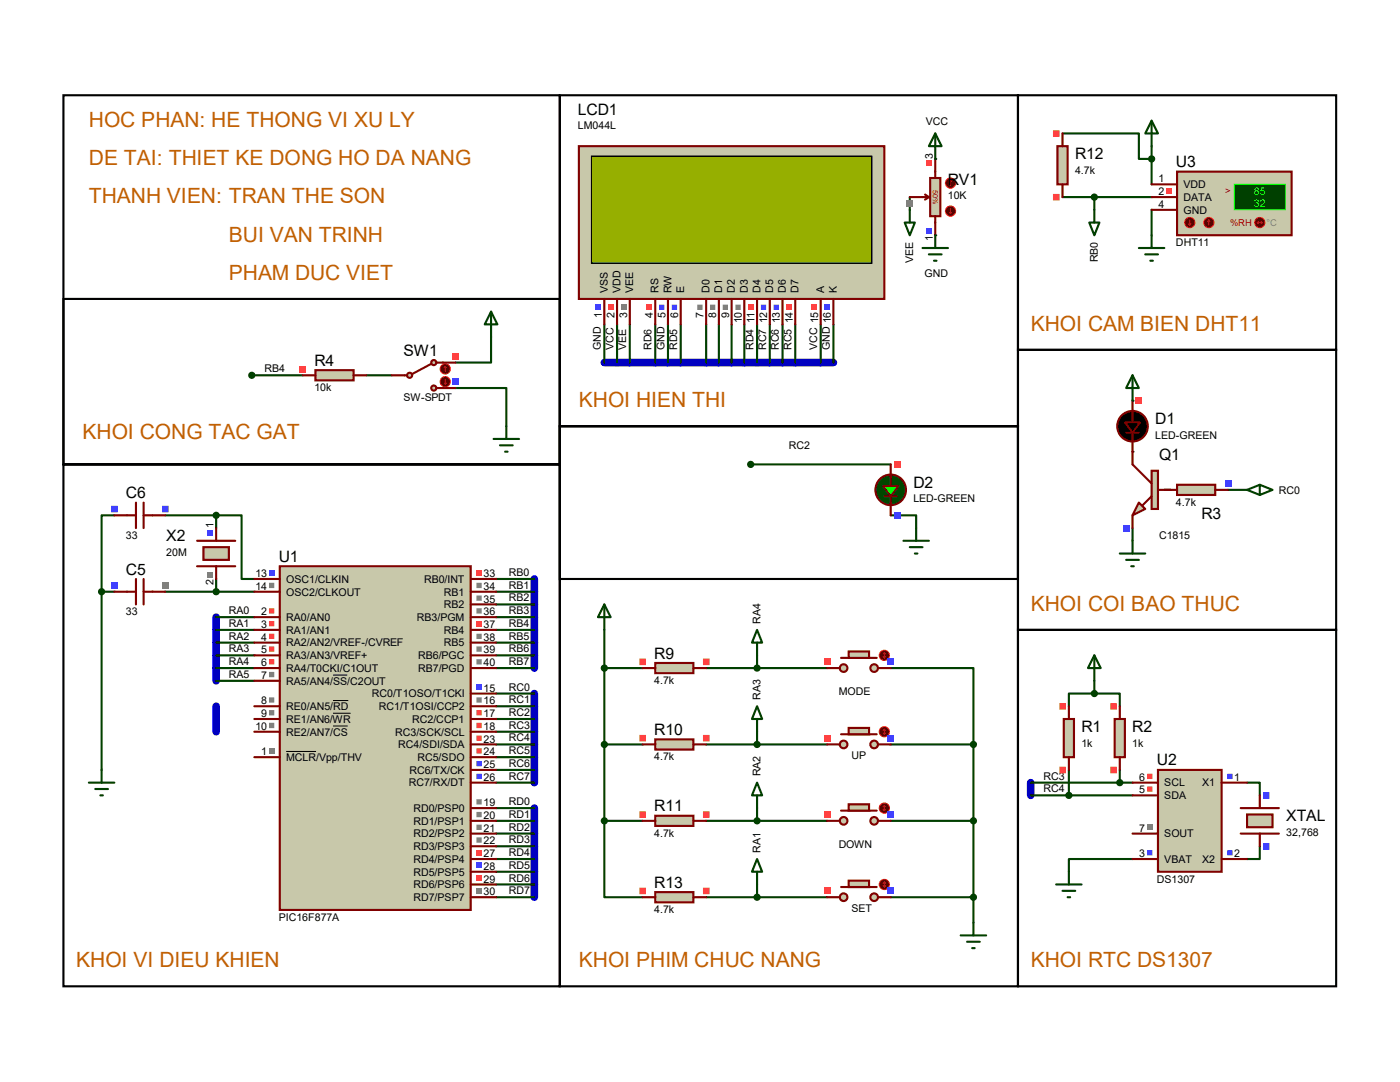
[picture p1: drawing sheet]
<svg xmlns="http://www.w3.org/2000/svg" width="279mm" height="216mm" viewBox="0 0 279 216" stroke-linecap="round" stroke-linejoin="round" font-family="sans-serif">
<path d="M120.6 72.3h45.7M106.6 115.5v17.8M43.1 123.1v12.7M106.6 138.4v17.8M43.1 140.9v5.1M205.7 156.2v2.5M106.6 161.2v17.8" fill="none" stroke="#0000c0" stroke-width="1.5"/>
<g fill="#004000">
<circle cx="186.6" cy="46.9" r=".21"/>
<circle cx="186.6" cy="31.7" r=".21"/>
</g>
<g fill="none" stroke="#004000" stroke-width=".42">
<path d="M181.6 39.3v2.6M212 26.6h15.3v5.1h2.5M212 39.3h17.8M218.4 39.3v2.6M229.8 29.2v7.6M229.8 41.9v5M120.6 64.7v7.6M123.1 64.7v7.6M125.7 64.7v7.6M130.8 64.7v7.6M133.3 64.7v7.6M135.8 64.7v7.6"/>
<path d="M140.9 64.7v7.6M143.5 64.7v7.6M146 64.7v7.6M148.5 64.7v7.6M151.1 64.7v7.6M153.6 64.7v7.6M156.2 64.7v7.6M158.7 64.7v7.6M163.8 64.7v7.6M166.3 64.7v7.6M245.1 97.7h3.8M120.6 125.7v38.1"/>
<path d="M120.6 133.3h7.6M140.9 133.3h24.2M151.1 130.8v2.5M177.8 133.3h16.5v15.2M120.6 148.5h7.6M140.9 148.5h24.2M151.1 146v2.5M177.8 148.5h16.5M194.3 148.5v35.6M120.6 163.8v15.2h7.6M120.6 163.8h7.6M140.9 163.8h24.2"/>
<path d="M140.9 179h24.2M151.1 161.2v2.6M151.1 176.5v2.5M177.8 163.8h16.5M177.8 179h16.5"/>
</g>
<circle cx="226" cy="80" r=".21" fill="#004000"/>
<path d="M232.4 97.7h1.2" fill="none" stroke="#004000" stroke-width=".42"/>
<circle cx="226" cy="90.1" r=".21" fill="#004000"/>
<g fill="none" stroke="#004000" stroke-width=".42">
<path d="M50.2 74.9h10.2M73.1 74.9h5.1M90.9 77.4h10.1v7.6M98 67.3v5h-7.1M149.8 92.7h28M20.3 118.1h2.5M20.3 118.1v35.5M22.8 102.8h-2.5v15.3M33 102.8h10.1M33 118.1h17.8M43.1 102.8h5.1v12.7h2.6M43.1 102.8v2.6"/>
<path d="M43.1 115.5v2.6M99 118.1h7.6M99 115.5h7.6M177.8 102.8h5v2.6M226 105.4v2.5M43.1 123.1h7.7M43.1 135.8h7.7M43.1 125.7h7.7M43.1 128.2h7.7M43.1 130.8h7.7M43.1 133.3h7.7M99 138.4h7.6"/>
<path d="M99 123.1h7.6M99 125.7h7.6M99 128.2h7.6M99 130.8h7.6M99 133.3h7.6M99 120.6h7.6M218.4 138.4h5.1v2.5M218.4 138.4h-5.1v2.5M218.4 135.8v2.6M99 156.2h7.6M99 140.9h7.6M99 143.5h7.6"/>
<path d="M99 146h7.6M99 148.5h7.6M99 151.1h7.6M99 153.6h7.6M205.7 156.2h20.3M205.7 158.7h20.3M213.3 153.6v5.1M223.5 153.6v2.6M248.9 156.2h2.5v2.5M99 161.2h7.6M99 179h7.6M99 163.8h7.6"/>
<path d="M99 166.3h7.6M99 168.9h7.6M99 171.4h7.6M99 173.9h7.6M99 176.5h7.6M226 171.4h-12.7v2.5M251.4 168.9v2.5h-2.5"/>
</g>
<path d="M185.6 35.5h2.1v7.6h-2.1z" fill="#c8c8aa" stroke="#800000" stroke-width=".42"/>
<path d="M181.6 39.3h3.8M184.6 38.8l.8 .5M185.4 39.3l-.8 .5M186.6 31.7v3.8M186.6 43.1v3.8" fill="none" stroke="#800000" stroke-width=".42"/>
<circle cx="189.7" cy="36.5" r="1.02" fill="#400000" stroke="#f00" stroke-width=".21"/>
<path d="M189.7 36l.2 .3M189.7 36l-.3 .3M189.7 36v1" fill="none" stroke="#f00" stroke-width=".21"/>
<circle cx="189.7" cy="42.1" r="1.02" fill="#400000" stroke="#f00" stroke-width=".21"/>
<path d="M189.4 42.4l.3 .2M189.7 41.6v1M189.9 42.4l-.2 .2" fill="none" stroke="#f00" stroke-width=".21"/>
<path d="M184.9 45.6h1v1h-1z" fill="#4040ff"/>
<path d="M184.9 32.1h1v1h-1z" fill="#ff4040"/>
<path d="M180.9 40h1.3v1.3h-1.3z" fill="#808080"/>
<path d="M186.6 26.6l1.3 2.6h-2.5zM186.6 26.6v5.1M184.1 49.5h5.1M185.4 50.8h2.5M186.4 52h.5M186.6 46.9v2.6M223.5 110.4h5.1M224.7 111.7h2.6M225.8 113h.5M226 107.9v2.5" fill="none" stroke="#004000" stroke-width=".42"/>
<path d="M234.9 96.7h7.6v2.1h-7.6z" fill="#c8c8aa" stroke="#800000" stroke-width=".42"/>
<path d="M232.4 97.7h2.5M242.5 97.7h2.6" fill="none" stroke="#800000" stroke-width=".42"/>
<path d="M244.4 95.8h1.3v1.4h-1.3z" fill="#4040ff"/>
<path d="M227.3 49.5h5.1M228.6 50.8h2.5M229.6 52h.5M229.8 46.9v2.6M251.4 96.7l2.6 1-2.6 1.1zM251.4 96.7l-2.5 1 2.5 1.1" fill="none" stroke="#004000" stroke-width=".42"/>
<path d="M115.5 29.2h61v30.4h-61z" fill="#c8c8aa" stroke="#800000" stroke-width=".42"/>
<path d="M118.1 31.2h55.8v21.3h-55.8z" fill="#324600" stroke="#000" stroke-width=".25"/>
<path d="M118.1 31.2h55.8v21.3h-55.8z" fill="#96af00" stroke="#000" stroke-width=".25"/>
<g fill="none" stroke="#800000" stroke-width=".42">
<path d="M120.6 59.6v5.1M123.1 59.6v5.1M125.7 59.6v5.1M130.8 59.6v5.1M133.3 59.6v5.1M135.8 59.6v5.1M140.9 59.6v5.1M143.5 59.6v5.1M146 59.6v5.1M148.5 59.6v5.1M151.1 59.6v5.1M153.6 59.6v5.1"/>
<path d="M156.2 59.6v5.1M158.7 59.6v5.1M163.8 59.6v5.1M166.3 59.6v5.1"/>
</g>
<path d="M156.9 60.8h1.1v1h-1.1z" fill="#ff4040"/>
<path d="M154.4 60.8h1v1h-1zM151.8 60.8h1.1v1h-1.1z" fill-rule="evenodd" fill="#4040ff"/>
<path d="M149.3 60.8h1.1v1h-1.1z" fill="#ff4040"/>
<path d="M146.8 60.8h1v1h-1zM144.2 60.8h1.1v1h-1.1zM141.7 60.8h1v1h-1zM139.1 60.8h1.1v1h-1.1z" fill-rule="evenodd" fill="#808080"/>
<path d="M134.1 60.8h1v1h-1zM131.5 60.8h1.1v1h-1.1z" fill-rule="evenodd" fill="#4040ff"/>
<path d="M129 60.8h1v1h-1z" fill="#ff4040"/>
<path d="M118.8 60.8h1.1v1h-1.1z" fill="#4040ff"/>
<path d="M121.4 60.8h1v1h-1z" fill="#ff4040"/>
<path d="M123.9 60.8h1.1v1h-1.1z" fill="#808080"/>
<path d="M162 60.8h1.1v1h-1.1z" fill="#ff4040"/>
<path d="M164.5 60.8h1.1v1h-1.1z" fill="#4040ff"/>
<path d="M229.8 24.1l1.3 2.5h-2.5zM229.8 24.1v5.1" fill="none" stroke="#004000" stroke-width=".42"/>
<path d="M234.9 34.2h22.9v12.7h-22.9z" fill="#c8c8aa" stroke="#800000" stroke-width=".42"/>
<path d="M246.3 36.8h10.2v5.1h-10.2z" fill="#004000" stroke="#0f0" stroke-width=".21"/>
<path d="M229.8 39.3h5.1M229.8 36.8h5.1M229.8 41.9h5.1" fill="none" stroke="#800000" stroke-width=".42"/>
<circle cx="241.3" cy="44.4" r="1.02" fill="#400000" stroke="#f00" stroke-width=".21"/>
<path d="M241.3 43.9l-.3 .3M241.3 43.9l.2 .3M241.3 43.9v1" fill="none" stroke="#f00" stroke-width=".21"/>
<circle cx="237.4" cy="44.4" r="1.02" fill="#400000" stroke="#f00" stroke-width=".21"/>
<path d="M237.2 44.7l.2 .2M237.4 43.9v1M237.7 44.7l-.3 .2" fill="none" stroke="#f00" stroke-width=".21"/>
<circle cx="251.4" cy="44.4" r="1.02" fill="#400000" stroke="#f00" stroke-width=".21"/>
<path d="M250.9 44.4h1M250.9 44.4l.3 .3M251.2 44.2l-.3 .2M251.7 44.2l.2 .2M251.9 44.4l-.2 .3" fill="none" stroke="#f00" stroke-width=".21"/>
<path d="M232.7 37.5h1.1v1.1h-1.1z" fill="#ff4040"/>
<path d="M211 29.2h2.1v7.6h-2.1z" fill="#c8c8aa" stroke="#800000" stroke-width=".42"/>
<path d="M212 26.6v2.6M212 36.8v2.5" fill="none" stroke="#800000" stroke-width=".42"/>
<path d="M210.1 38.7h1.4v1.3h-1.4zM210.1 26h1.4v1.3h-1.4z" fill-rule="evenodd" fill="#ff4040"/>
<circle cx="229.8" cy="31.7" r=".51" fill="#004000" stroke="#004000" stroke-width=".42"/>
<path d="M180.6 44.4h2l-1 2.5zM181.6 41.9v2.5" fill="none" stroke="#004000" stroke-width=".42"/>
<g fill="#c8c8aa" stroke="#800000" stroke-width=".42">
<circle cx="174.5" cy="133.3" r=".76"/>
<circle cx="168.4" cy="133.3" r=".76"/>
</g>
<path d="M167.9 131.3h7.1" fill="none" stroke="#800000" stroke-width=".42"/>
<path d="M169.4 130h4v1.3h-4z" fill="#c8c8aa" stroke="#800000" stroke-width=".42"/>
<path d="M165.1 133.3h2.5M175.2 133.3h2.6" fill="none" stroke="#800000" stroke-width=".42"/>
<circle cx="176.5" cy="130.8" r="1.02" fill="#400000" stroke="#f00" stroke-width=".21"/>
<path d="M176.2 131l.3 .3M176.5 130.3v1M176.5 130.3l-.3 .2M176.5 130.3l.2 .2M176.7 131l-.2 .3" fill="none" stroke="#f00" stroke-width=".21"/>
<path d="M164.4 131.4h1.3v1.3h-1.3z" fill="#ff4040"/>
<path d="M177.1 131.4h1.3v1.3h-1.3z" fill="#4040ff"/>
<g fill="#c8c8aa" stroke="#800000" stroke-width=".42">
<circle cx="174.5" cy="148.5" r=".76"/>
<circle cx="168.4" cy="148.5" r=".76"/>
</g>
<path d="M167.9 146.5h7.1" fill="none" stroke="#800000" stroke-width=".42"/>
<path d="M169.4 145.2h4v1.3h-4z" fill="#c8c8aa" stroke="#800000" stroke-width=".42"/>
<path d="M165.1 148.5h2.5M175.2 148.5h2.6" fill="none" stroke="#800000" stroke-width=".42"/>
<circle cx="176.5" cy="146" r="1.02" fill="#400000" stroke="#f00" stroke-width=".21"/>
<path d="M176.2 146.3l.3 .2M176.5 145.5v1M176.5 145.5l-.3 .3M176.5 145.5l.2 .3M176.7 146.3l-.2 .2" fill="none" stroke="#f00" stroke-width=".21"/>
<path d="M164.4 146.6h1.3v1.4h-1.3z" fill="#ff4040"/>
<path d="M177.1 146.6h1.3v1.4h-1.3z" fill="#4040ff"/>
<g fill="#c8c8aa" stroke="#800000" stroke-width=".42">
<circle cx="174.5" cy="163.8" r=".76"/>
<circle cx="168.4" cy="163.8" r=".76"/>
</g>
<path d="M167.9 161.8h7.1" fill="none" stroke="#800000" stroke-width=".42"/>
<path d="M169.4 160.5h4v1.3h-4z" fill="#c8c8aa" stroke="#800000" stroke-width=".42"/>
<path d="M165.1 163.8h2.5M175.2 163.8h2.6" fill="none" stroke="#800000" stroke-width=".42"/>
<circle cx="176.5" cy="161.2" r="1.02" fill="#400000" stroke="#f00" stroke-width=".21"/>
<path d="M176.2 161.5l.3 .3M176.5 160.7v1.1M176.5 160.7l-.3 .3M176.5 160.7l.2 .3M176.7 161.5l-.2 .3" fill="none" stroke="#f00" stroke-width=".21"/>
<path d="M164.4 161.9h1.3v1.3h-1.3z" fill="#ff4040"/>
<path d="M177.1 161.9h1.3v1.3h-1.3z" fill="#4040ff"/>
<g fill="#c8c8aa" stroke="#800000" stroke-width=".42">
<circle cx="174.5" cy="179" r=".76"/>
<circle cx="168.4" cy="179" r=".76"/>
</g>
<path d="M167.9 177h7.1" fill="none" stroke="#800000" stroke-width=".42"/>
<path d="M169.4 175.7h4v1.3h-4z" fill="#c8c8aa" stroke="#800000" stroke-width=".42"/>
<path d="M165.1 179h2.5M175.2 179h2.6" fill="none" stroke="#800000" stroke-width=".42"/>
<circle cx="176.5" cy="176.5" r="1.02" fill="#400000" stroke="#f00" stroke-width=".21"/>
<path d="M176.2 176.7l.3 .3M176.5 176v1M176.5 176l-.3 .2M176.5 176l.2 .2M176.7 176.7l-.2 .3" fill="none" stroke="#f00" stroke-width=".21"/>
<path d="M164.4 177.1h1.3v1.3h-1.3z" fill="#ff4040"/>
<path d="M177.1 177.1h1.3v1.3h-1.3z" fill="#4040ff"/>
<path d="M130.8 132.3h7.6v2h-7.6z" fill="#c8c8aa" stroke="#800000" stroke-width=".42"/>
<path d="M128.2 133.3h2.6M138.4 133.3h2.5" fill="none" stroke="#800000" stroke-width=".42"/>
<path d="M127.6 131.4h1.3v1.3h-1.3zM140.3 131.4h1.3v1.3h-1.3z" fill-rule="evenodd" fill="#ff4040"/>
<path d="M130.8 147.5h7.6v2.1h-7.6z" fill="#c8c8aa" stroke="#800000" stroke-width=".42"/>
<path d="M128.2 148.5h2.6M138.4 148.5h2.5" fill="none" stroke="#800000" stroke-width=".42"/>
<path d="M127.6 146.6h1.3v1.4h-1.3zM140.3 146.6h1.3v1.4h-1.3z" fill-rule="evenodd" fill="#ff4040"/>
<path d="M130.8 162.8h7.6v2h-7.6z" fill="#c8c8aa" stroke="#800000" stroke-width=".42"/>
<path d="M128.2 163.8h2.6M138.4 163.8h2.5" fill="none" stroke="#800000" stroke-width=".42"/>
<path d="M127.6 161.9h1.3v1.3h-1.3zM140.3 161.9h1.3v1.3h-1.3z" fill-rule="evenodd" fill="#ff4040"/>
<path d="M130.8 178h7.6v2h-7.6z" fill="#c8c8aa" stroke="#800000" stroke-width=".42"/>
<path d="M128.2 179h2.6M138.4 179h2.5" fill="none" stroke="#800000" stroke-width=".42"/>
<path d="M127.6 177.1h1.3v1.3h-1.3zM140.3 177.1h1.3v1.3h-1.3z" fill-rule="evenodd" fill="#ff4040"/>
<g fill="none" stroke="#004000" stroke-width=".42">
<path d="M120.6 120.6l1.3 2.5h-2.6zM120.6 120.6v5.1M151.1 125.7l1 2.5h-2zM151.1 128.2v2.6M151.1 156.2l1 2.5h-2zM151.1 140.9l1 2.6h-2zM151.1 143.5v2.5M151.1 158.7v2.5M151.1 171.4l1 2.5h-2zM151.1 173.9v2.6M191.7 186.6h5.1M193 187.9h2.5"/>
<path d="M194 189.2h.5M194.3 184.1v2.5"/>
</g>
<g fill="#004000" stroke="#004000" stroke-width=".42">
<circle cx="120.6" cy="163.8" r=".51"/>
<circle cx="120.6" cy="148.5" r=".51"/>
<circle cx="120.6" cy="133.3" r=".51"/>
<circle cx="194.3" cy="148.5" r=".51"/>
<circle cx="194.3" cy="163.8" r=".51"/>
<circle cx="194.3" cy="179" r=".51"/>
<circle cx="151.1" cy="133.3" r=".51"/>
<circle cx="151.1" cy="148.5" r=".51"/>
<circle cx="151.1" cy="163.8" r=".51"/>
<circle cx="151.1" cy="179" r=".51"/>
</g>
<path d="M111.7 19h91.5v66h-91.5zM111.7 85h91.5v111.8h-91.5zM203.2 125.7h63.5v71.1h-63.5z" fill="none" stroke="#000" stroke-width=".42"/>
<circle cx="226" cy="85" r="3" fill="#000" stroke="#800000" stroke-width=".42"/>
<path d="M224.7 86.3h2.6" fill="none" stroke="#800000" stroke-width=".38"/>
<path d="M226 80v4.3M226 86.3v3.8" fill="none" stroke="#800000" stroke-width=".42"/>
<path d="M224.5 84.3h3l-1.5 2z" fill="#000" stroke="#800000" stroke-width=".38"/>
<path d="M226.7 79.3h1.3v1.3h-1.3z" fill="#ff4040"/>
<path d="M217.4 44.4h2l-1 2.5zM218.4 41.9v2.5M226 74.9l1.3 2.5h-2.6zM226 74.9v5.1" fill="none" stroke="#004000" stroke-width=".42"/>
<circle cx="218.4" cy="39.3" r=".51" fill="#004000" stroke="#004000" stroke-width=".42"/>
<path d="M12.7 19h99v73.7h-99zM203.2 19h63.5v50.8h-63.5zM203.2 69.8h63.5v55.9h-63.5zM12.7 92.7h99v104.1h-99z" fill="none" stroke="#000" stroke-width=".42"/>
<g fill="#c8c8aa" stroke="#800000" stroke-width=".42">
<path d="M227.3 100.3l1.3 1.3-2.6 1.2z"/>
<path d="M229.8 93.9h1.3v7.7h-1.3z"/>
</g>
<path d="M226 90.1v2.6l3.8 3.8M229.8 99l-1.8 1.8M231.1 97.7h2.5M226 102.8v2.6" fill="none" stroke="#800000" stroke-width=".42"/>
<path d="M224.1 104.7h1.3v1.3h-1.3z" fill="#4040ff"/>
<path d="M12.7 59.6h99v33.1h-99zM111.7 85h91.5v30.5h-91.5z" fill="none" stroke="#000" stroke-width=".42"/>
<circle cx="81.7" cy="74.9" r=".51" fill="#c8c8aa" stroke="#800000" stroke-width=".42"/>
<path d="M80.7 74.9h.5" fill="none" stroke="#800000" stroke-width=".42"/>
<circle cx="86.6" cy="72.3" r=".51" fill="#c8c8aa" stroke="#800000" stroke-width=".42"/>
<path d="M86.1 72.6l-3.8 2M87.1 72.3h1.2" fill="none" stroke="#800000" stroke-width=".42"/>
<circle cx="86.6" cy="77.4" r=".51" fill="#c8c8aa" stroke="#800000" stroke-width=".42"/>
<path d="M78.2 74.9h2.5M87.1 77.4h3.8M88.3 72.3h2.6" fill="none" stroke="#800000" stroke-width=".42"/>
<circle cx="88.9" cy="76.2" r="1.02" fill="#400000" stroke="#f00" stroke-width=".21"/>
<path d="M88.6 76.4l.3 .3M88.9 75.6v1.1M89.1 76.4l-.2 .3" fill="none" stroke="#f00" stroke-width=".21"/>
<circle cx="88.9" cy="73.6" r="1.02" fill="#400000" stroke="#f00" stroke-width=".21"/>
<path d="M88.9 73.1l-.3 .3M88.9 73.1l.2 .3M88.9 73.1v1" fill="none" stroke="#f00" stroke-width=".21"/>
<path d="M90.3 70.4h1.3v1.4h-1.3z" fill="#ff4040"/>
<path d="M90.3 75.5h1.3v1.3h-1.3z" fill="#4040ff"/>
<path d="M98 62.2l1.3 2.5h-2.6zM98 62.2v5.1M98.5 87.6h5.1M99.8 88.9h2.5M100.8 90.1h.5M101 85v2.6" fill="none" stroke="#004000" stroke-width=".42"/>
<path d="M62.9 73.9h7.7v2h-7.7z" fill="#c8c8aa" stroke="#800000" stroke-width=".42"/>
<path d="M60.4 74.9h2.5M70.6 74.9h2.5" fill="none" stroke="#800000" stroke-width=".42"/>
<path d="M59.8 73h1.3v1.3h-1.3z" fill="#ff4040"/>
<circle cx="50.2" cy="74.9" r=".51" fill="#004000" stroke="#004000" stroke-width=".42"/>
<path d="M55.8 113h38.1v68.6h-38.1z" fill="#c8c8aa" stroke="#800000" stroke-width=".42"/>
<g fill="none" stroke="#800000" stroke-width=".42">
<path d="M50.8 115.5h5M50.8 118.1h5M93.9 115.5h5.1M93.9 118.1h5.1M50.8 123.1h5M50.8 125.7h5M50.8 128.2h5M50.8 133.3h5M50.8 135.8h5M50.8 130.8h5M93.9 123.1h5.1M93.9 125.7h5.1"/>
<path d="M93.9 128.2h5.1M93.9 133.3h5.1M93.9 130.8h5.1M93.9 120.6h5.1M93.9 138.4h5.1M50.8 140.9h5M50.8 143.5h5M50.8 146h5M50.8 151.1h5M93.9 140.9h5.1M93.9 143.5h5.1M93.9 146h5.1"/>
<path d="M93.9 156.2h5.1M93.9 153.6h5.1M93.9 151.1h5.1M93.9 148.5h5.1M93.9 161.2h5.1M93.9 163.8h5.1M93.9 179h5.1M93.9 176.5h5.1M93.9 173.9h5.1M93.9 171.4h5.1M93.9 168.9h5.1M93.9 166.3h5.1"/>
</g>
<path d="M66.5 134.7h2.8M66.5 139.8h3M57.1 149.9h6M66.5 142.3h3.5M66.5 144.9h2.9" fill="none" stroke="#000" stroke-width=".2"/>
<path d="M53.7 121.4h1v1h-1zM53.7 123.9h1v1.1h-1zM53.7 126.4h1v1.1h-1zM53.7 131.5h1v1.1h-1z" fill-rule="evenodd" fill="#ff4040"/>
<path d="M53.7 134.1h1v1h-1zM53.7 139.1h1v1.1h-1zM53.7 141.7h1v1h-1zM53.7 144.2h1v1.1h-1z" fill-rule="evenodd" fill="#808080"/>
<path d="M53.7 113.7h1v1.1h-1z" fill="#4040ff"/>
<path d="M53.7 116.3h1v1h-1zM95.1 139.1h1v1.1h-1z" fill-rule="evenodd" fill="#808080"/>
<path d="M95.1 141.7h1v1h-1zM95.1 144.2h1v1.1h-1z" fill-rule="evenodd" fill="#ff4040"/>
<path d="M95.1 159.5h1v1h-1zM95.1 162h1v1.1h-1zM95.1 131.5h1v1.1h-1zM95.1 129h1v1h-1zM95.1 126.4h1v1.1h-1z" fill-rule="evenodd" fill="#808080"/>
<path d="M95.1 123.9h1v1.1h-1z" fill="#ff4040"/>
<path d="M95.1 121.4h1v1h-1zM95.1 118.8h1v1.1h-1zM95.1 116.3h1v1h-1z" fill-rule="evenodd" fill="#808080"/>
<path d="M95.1 113.7h1v1.1h-1z" fill="#ff4040"/>
<path d="M95.1 177.2h1v1.1h-1z" fill="#808080"/>
<path d="M95.1 174.7h1v1.1h-1z" fill="#ff4040"/>
<path d="M95.1 172.2h1v1h-1z" fill="#4040ff"/>
<path d="M95.1 169.6h1v1.1h-1z" fill="#ff4040"/>
<path d="M95.1 167.1h1v1h-1zM95.1 164.5h1v1.1h-1z" fill-rule="evenodd" fill="#808080"/>
<path d="M95.1 154.4h1v1h-1zM95.1 151.8h1v1.1h-1z" fill-rule="evenodd" fill="#4040ff"/>
<path d="M95.1 149.3h1v1.1h-1zM95.1 146.8h1v1h-1zM53.7 129h1v1h-1z" fill-rule="evenodd" fill="#ff4040"/>
<path d="M95.1 136.6h1v1.1h-1z" fill="#4040ff"/>
<path d="M53.7 149.3h1v1.1h-1z" fill="#808080"/>
<path d="M39.3 107.9h7.6M39.3 113h7.6" fill="none" stroke="#800000" stroke-width=".42"/>
<path d="M40.6 109.2h5.1v2.5h-5.1z" fill="#c8c8aa" stroke="#800000" stroke-width=".42"/>
<path d="M43.1 105.4v2.5M43.1 113v2.5" fill="none" stroke="#800000" stroke-width=".42"/>
<path d="M41.4 105.7h1v1.1h-1z" fill="#4040ff"/>
<path d="M41.4 114.1h1v1.1h-1z" fill="#808080"/>
<path d="M17.7 156.2h5.1M19 157.4h2.5M20 158.7h.5M20.3 153.6v2.6" fill="none" stroke="#004000" stroke-width=".42"/>
<path d="M22.8 118.1h4.3M27.1 115.5v5.1M28.7 115.5v5.1M28.7 118.1h4.3" fill="none" stroke="#800000" stroke-width=".42"/>
<path d="M22.2 116.2h1.3v1.3h-1.3z" fill="#4040ff"/>
<path d="M32.3 116.2h1.4v1.3h-1.4z" fill="#808080"/>
<path d="M22.8 102.8h4.3M27.1 100.3v5.1M28.7 100.3v5.1M28.7 102.8h4.3" fill="none" stroke="#800000" stroke-width=".42"/>
<path d="M22.2 100.9h1.3v1.3h-1.3zM32.3 100.9h1.4v1.3h-1.4z" fill-rule="evenodd" fill="#4040ff"/>
<g fill="#004000" stroke="#004000" stroke-width=".42">
<circle cx="43.1" cy="102.8" r=".51"/>
<circle cx="43.1" cy="118.1" r=".51"/>
<circle cx="20.3" cy="118.1" r=".51"/>
</g>
<path d="M231.1 153.6h12.7v20.3h-12.7z" fill="#c8c8aa" stroke="#800000" stroke-width=".42"/>
<path d="M226 156.2h5.1M226 158.7h5.1M243.8 156.2h5.1M226 171.4h5.1M226 166.3h5.1M243.8 171.4h5.1" fill="none" stroke="#800000" stroke-width=".42"/>
<path d="M228.9 169.6h1.1v1.1h-1.1zM244.9 154.4h1.1v1h-1.1zM244.9 169.6h1.1v1.1h-1.1z" fill-rule="evenodd" fill="#4040ff"/>
<path d="M228.9 154.4h1.1v1h-1.1zM228.9 156.9h1.1v1.1h-1.1z" fill-rule="evenodd" fill="#ff4040"/>
<path d="M228.9 164.5h1.1v1.1h-1.1z" fill="#808080"/>
<path d="M210.8 176.5h5.1M212 177.8h2.6M213.1 179h.5M213.3 173.9v2.6" fill="none" stroke="#004000" stroke-width=".42"/>
<path d="M212.3 143.5h2v7.6h-2z" fill="#c8c8aa" stroke="#800000" stroke-width=".42"/>
<path d="M213.3 140.9v2.6M213.3 151.1v2.5" fill="none" stroke="#800000" stroke-width=".42"/>
<path d="M211.4 153h1.3v1.3h-1.3zM211.4 140.3h1.3v1.3h-1.3z" fill-rule="evenodd" fill="#ff4040"/>
<path d="M222.5 143.5h2v7.6h-2z" fill="#c8c8aa" stroke="#800000" stroke-width=".42"/>
<path d="M223.5 140.9v2.6M223.5 151.1v2.5" fill="none" stroke="#800000" stroke-width=".42"/>
<path d="M221.6 153h1.3v1.3h-1.3zM221.6 140.3h1.3v1.3h-1.3z" fill-rule="evenodd" fill="#ff4040"/>
<path d="M218.4 130.8l1.3 2.5h-2.6zM218.4 130.8v5" fill="none" stroke="#004000" stroke-width=".42"/>
<circle cx="213.3" cy="158.7" r=".51" fill="#004000" stroke="#004000" stroke-width=".42"/>
<path d="M247.6 166.3h7.6M247.6 161.2h7.6" fill="none" stroke="#800000" stroke-width=".42"/>
<path d="M248.9 162.5h5.1v2.6h-5.1z" fill="#c8c8aa" stroke="#800000" stroke-width=".42"/>
<path d="M251.4 158.7v2.5M251.4 166.3v2.6" fill="none" stroke="#800000" stroke-width=".42"/>
<path d="M252.1 168.2h1.3v1.3h-1.3zM252.1 158.1h1.3v1.3h-1.3z" fill-rule="evenodd" fill="#4040ff"/>
<g fill="#004000" stroke="#004000" stroke-width=".42">
<circle cx="223.5" cy="156.2" r=".51"/>
<circle cx="218.4" cy="138.4" r=".51"/>
</g>
<circle cx="177.8" cy="97.7" r="3" fill="#008000" stroke="#800000" stroke-width=".42"/>
<path d="M176.5 99h2.5" fill="none" stroke="#800000" stroke-width=".38"/>
<path d="M177.8 94.7v2.3M177.8 99v1.8" fill="none" stroke="#800000" stroke-width=".42"/>
<path d="M176.2 97h3.1l-1.5 2z" fill="#0f0" stroke="#800000" stroke-width=".38"/>
<path d="M177.8 92.7v2.5M177.8 100.3v2.5" fill="none" stroke="#800000" stroke-width=".42"/>
<path d="M178.4 92h1.3v1.3h-1.3z" fill="#ff4040"/>
<path d="M178.4 102.2h1.3v1.3h-1.3z" fill="#4040ff"/>
<path d="M180.3 107.9h5.1M181.6 109.2h2.5M182.6 110.4h.5M182.8 105.4v2.5" fill="none" stroke="#004000" stroke-width=".42"/>
<circle cx="149.8" cy="92.7" r=".51" fill="#004000" stroke="#004000" stroke-width=".42"/>
<g font-size="4.2" fill="#c06000">
<text x="17.7" y="25.4">HOC PHAN: HE THONG VI XU LY</text>
<text x="17.7" y="33">DE TAI: THIET KE DONG HO DA NANG</text>
<text x="17.7" y="40.6">THANH VIEN: TRAN THE SON</text>
<text x="45.7" y="48.2">BUI VAN TRINH</text>
<text x="45.7" y="55.8">PHAM DUC VIET</text>
<text x="205.7" y="66">KHOI CAM BIEN DHT11</text>
<text x="115.5" y="81.2">KHOI HIEN THI</text>
<text x="16.5" y="87.6">KHOI CONG TAC GAT</text>
<text x="205.7" y="121.9">KHOI COI BAO THUC</text>
<text x="15.2" y="193">KHOI VI DIEU KHIEN</text>
<text x="115.5" y="193">KHOI PHIM CHUC NANG</text>
<text x="205.7" y="193">KHOI RTC DS1307</text>
</g>
<g font-size="3.1">
<text x="115.3" y="22.9">LCD1</text>
<text x="214.5" y="31.8">R12</text>
<text x="234.7" y="33.4">U3</text>
<text x="189.1" y="36.9">RV1</text>
<text x="80.5" y="71">SW1</text>
<text x="62.7" y="73">R4</text>
<text x="230.5" y="84.6">D1</text>
<text x="231.3" y="91.8">Q1</text>
<text x="25.1" y="99.4">C6</text>
<text x="182.3" y="97.3">D2</text>
<text x="33.2" y="108">X2</text>
<text x="239.8" y="103.5">R3</text>
<text x="55.6" y="112.1">U1</text>
<text x="25.1" y="114.6">C5</text>
<text x="130.6" y="131.4">R9</text>
<text x="130.6" y="146.6">R10</text>
<text x="215.8" y="146.1">R1</text>
<text x="226" y="146.1">R2</text>
<text x="230.9" y="152.7">U2</text>
<text x="130.6" y="161.9">R11</text>
<text x="256.7" y="163.9">XTAL</text>
<text x="130.6" y="177.1">R13</text>
</g>
<g font-size="2.1">
<text x="115.3" y="25.8">LM044L</text>
<text x="184.7" y="24.8">VCC</text>
<text x="186.1" y="31.7" transform="rotate(-90 186.1 31.7)">3</text>
<text x="214.5" y="34.7">4.7k</text>
<text x="189.1" y="39.8">10K</text>
<text x="231.2" y="38.9">2</text>
<text x="231.2" y="36.4">1</text>
<text x="231.2" y="41.5">4</text>
<text x="236.2" y="40.1">DATA</text>
<text x="236.2" y="37.5">VDD</text>
<text x="236.2" y="42.6">GND</text>
<text x="182.2" y="52.4" transform="rotate(-90 182.2 52.4)">VEE</text>
<text x="186.1" y="48.1" transform="rotate(-90 186.1 48.1)">1</text>
<text x="219.1" y="52.3" transform="rotate(-90 219.1 52.3)">RB0</text>
<text x="234.7" y="49.1">DHT11</text>
<text x="121.3" y="58.4" transform="rotate(-90 121.3 58.4)">VSS</text>
<text x="123.8" y="58.4" transform="rotate(-90 123.8 58.4)">VDD</text>
<text x="126.4" y="58.4" transform="rotate(-90 126.4 58.4)">VEE</text>
<text x="131.4" y="58.4" transform="rotate(-90 131.4 58.4)">RS</text>
<text x="134" y="58.4" transform="rotate(-90 134 58.4)">RW</text>
<text x="136.5" y="58.4" transform="rotate(-90 136.5 58.4)">E</text>
<text x="141.6" y="58.4" transform="rotate(-90 141.6 58.4)">D0</text>
<text x="144.1" y="58.4" transform="rotate(-90 144.1 58.4)">D1</text>
<text x="146.7" y="58.4" transform="rotate(-90 146.7 58.4)">D2</text>
<text x="149.2" y="58.4" transform="rotate(-90 149.2 58.4)">D3</text>
<text x="151.8" y="58.4" transform="rotate(-90 151.8 58.4)">D4</text>
<text x="154.3" y="58.4" transform="rotate(-90 154.3 58.4)">D5</text>
<text x="156.8" y="58.4" transform="rotate(-90 156.8 58.4)">D6</text>
<text x="159.4" y="58.4" transform="rotate(-90 159.4 58.4)">D7</text>
<text x="164.5" y="58.4" transform="rotate(-90 164.5 58.4)">A</text>
<text x="167" y="58.4" transform="rotate(-90 167 58.4)">K</text>
<text x="184.5" y="55.3">GND</text>
<text x="120.1" y="63.4" transform="rotate(-90 120.1 63.4)">1</text>
<text x="122.6" y="63.4" transform="rotate(-90 122.6 63.4)">2</text>
<text x="125.2" y="63.4" transform="rotate(-90 125.2 63.4)">3</text>
<text x="130.3" y="63.4" transform="rotate(-90 130.3 63.4)">4</text>
<text x="132.8" y="63.4" transform="rotate(-90 132.8 63.4)">5</text>
<text x="135.3" y="63.4" transform="rotate(-90 135.3 63.4)">6</text>
<text x="140.4" y="63.4" transform="rotate(-90 140.4 63.4)">7</text>
<text x="143" y="63.4" transform="rotate(-90 143 63.4)">8</text>
<text x="145.5" y="63.4" transform="rotate(-90 145.5 63.4)">9</text>
<text x="148" y="64.5" transform="rotate(-90 148 64.5)">10</text>
<text x="150.6" y="64.4" transform="rotate(-90 150.6 64.4)">11</text>
<text x="153.1" y="64.5" transform="rotate(-90 153.1 64.5)">12</text>
<text x="155.7" y="64.5" transform="rotate(-90 155.7 64.5)">13</text>
<text x="158.2" y="64.5" transform="rotate(-90 158.2 64.5)">14</text>
<text x="119.9" y="69.8" transform="rotate(-90 119.9 69.8)">GND</text>
<text x="122.4" y="69.8" transform="rotate(-90 122.4 69.8)">VCC</text>
<text x="125" y="69.8" transform="rotate(-90 125 69.8)">VEE</text>
<text x="130" y="69.8" transform="rotate(-90 130 69.8)">RD6</text>
<text x="132.6" y="69.8" transform="rotate(-90 132.6 69.8)">GND</text>
<text x="135.1" y="69.8" transform="rotate(-90 135.1 69.8)">RD5</text>
<text x="150.4" y="69.8" transform="rotate(-90 150.4 69.8)">RD4</text>
<text x="152.9" y="69.8" transform="rotate(-90 152.9 69.8)">RC7</text>
<text x="155.4" y="69.8" transform="rotate(-90 155.4 69.8)">RC6</text>
<text x="158" y="69.8" transform="rotate(-90 158 69.8)">RC5</text>
<text x="163.1" y="69.8" transform="rotate(-90 163.1 69.8)">VCC 15</text>
<text x="165.6" y="69.8" transform="rotate(-90 165.6 69.8)">GND 16</text>
<text x="52.8" y="74.3">RB4</text>
<text x="62.7" y="78.1">10k</text>
<text x="80.5" y="80.1">SW-SPDT</text>
<text x="157.4" y="89.5">RC2</text>
<text x="230.5" y="87.5">LED-GREEN</text>
<text x="182.3" y="100.2">LED-GREEN</text>
<text x="234.7" y="100.9">4.7k</text>
<text x="255.2" y="98.5">RC0</text>
<text x="25.1" y="107.5">33</text>
<text x="42.6" y="105.4" transform="rotate(-90 42.6 105.4)">1</text>
<text x="231.3" y="107.5">C1815</text>
<text x="33.2" y="110.9">20M</text>
<text x="42.6" y="116.7" transform="rotate(-90 42.6 116.7)">2</text>
<text x="51" y="115.1">13</text>
<text x="51" y="117.7">14</text>
<text x="57.1" y="116.3">OSC1/CLKIN</text>
<text x="57.1" y="118.8">OSC2/CLKOUT</text>
<text x="84.6" y="116.3">RB0/INT</text>
<text x="88.6" y="118.8">RB1</text>
<text x="96.5" y="117.7">34</text>
<text x="96.5" y="115.1">33</text>
<text x="101.6" y="114.9">RB0</text>
<text x="101.6" y="117.5">RB1</text>
<text x="25.1" y="122.8">33</text>
<text x="45.7" y="122.6">RA0</text>
<text x="45.7" y="125.1">RA1</text>
<text x="52.1" y="122.8">2</text>
<text x="52.1" y="125.3">3</text>
<text x="57.1" y="123.9">RA0/AN0</text>
<text x="83.2" y="123.9">RB3/PGM</text>
<text x="88.6" y="121.4">RB2</text>
<text x="96.5" y="125.3">37</text>
<text x="96.5" y="122.8">36</text>
<text x="96.5" y="120.2">35</text>
<text x="101.6" y="120">RB2</text>
<text x="101.6" y="122.6">RB3</text>
<text x="101.6" y="125.1">RB4</text>
<text x="151.8" y="124.4" transform="rotate(-90 151.8 124.4)">RA4</text>
<text x="45.7" y="127.6">RA2</text>
<text x="45.7" y="130.2">RA3</text>
<text x="52.1" y="127.8">4</text>
<text x="52.1" y="130.4">5</text>
<text x="57.1" y="126.4">RA1/AN1</text>
<text x="57.1" y="129">RA2/AN2/VREF-/CVREF</text>
<text x="57.1" y="131.5">RA3/AN3/VREF+</text>
<text x="83.4" y="131.5">RB6/PGC</text>
<text x="88.6" y="129">RB5</text>
<text x="88.6" y="126.4">RB4</text>
<text x="96.5" y="130.4">39</text>
<text x="96.5" y="127.8">38</text>
<text x="101.6" y="127.6">RB5</text>
<text x="101.6" y="130.2">RB6</text>
<text x="45.7" y="135.3">RA5</text>
<text x="45.7" y="132.7">RA4</text>
<text x="52.1" y="132.9">6</text>
<text x="52.1" y="135.5">7</text>
<text x="57.1" y="134.1">RA4/T0CKI/C1OUT</text>
<text x="57.1" y="136.6">RA5/AN4/SS/C2OUT</text>
<text x="83.4" y="134.1">RB7/PGD</text>
<text x="96.5" y="132.9">40</text>
<text x="101.6" y="137.8">RC0</text>
<text x="101.6" y="132.7">RB7</text>
<text x="130.6" y="136.5">4.7k</text>
<text x="52.1" y="140.5">8</text>
<text x="52.1" y="143.1">9</text>
<text x="57.1" y="141.7">RE0/AN5/RD</text>
<text x="74.2" y="139.1">RC0/T1OSO/T1CKI</text>
<text x="75.6" y="141.7">RC1/T1OSI/CCP2</text>
<text x="96.5" y="140.5">16</text>
<text x="96.5" y="143.1">17</text>
<text x="96.5" y="138">15</text>
<text x="101.6" y="140.3">RC1</text>
<text x="101.6" y="142.9">RC2</text>
<text x="151.8" y="139.7" transform="rotate(-90 151.8 139.7)">RA3</text>
<text x="167.4" y="138.8">MODE</text>
<text x="51" y="145.6">10</text>
<text x="57.1" y="144.2">RE1/AN6/WR</text>
<text x="57.1" y="146.8">RE2/AN7/CS</text>
<text x="78.9" y="146.8">RC3/SCK/SCL</text>
<text x="79.5" y="149.3">RC4/SDI/SDA</text>
<text x="82.3" y="144.2">RC2/CCP1</text>
<text x="96.5" y="145.6">18</text>
<text x="96.5" y="148.2">23</text>
<text x="101.6" y="145.4">RC3</text>
<text x="101.6" y="148">RC4</text>
<text x="215.8" y="149">1k</text>
<text x="226" y="149">1k</text>
<text x="52.1" y="150.7">1</text>
<text x="57.1" y="151.8">MCLR/Vpp/THV</text>
<text x="81.7" y="154.4">RC6/TX/CK</text>
<text x="83.3" y="151.8">RC5/SDO</text>
<text x="96.5" y="155.8">26</text>
<text x="96.5" y="153.2">25</text>
<text x="96.5" y="150.7">24</text>
<text x="101.6" y="155.6">RC7</text>
<text x="101.6" y="150.5">RC5</text>
<text x="101.6" y="153">RC6</text>
<text x="130.6" y="151.7">4.7k</text>
<text x="151.8" y="154.9" transform="rotate(-90 151.8 154.9)">RA2</text>
<text x="169.9" y="151.5">UP</text>
<text x="208.2" y="155.6">RC3</text>
<text x="227.4" y="155.8">6</text>
<text x="246.3" y="155.8">1</text>
<text x="81.6" y="156.9">RC7/RX/DT</text>
<text x="96.5" y="160.9">19</text>
<text x="101.6" y="160.7">RD0</text>
<text x="208.2" y="158.1">RC4</text>
<text x="227.4" y="158.3">5</text>
<text x="232.4" y="156.9">SCL</text>
<text x="232.4" y="159.5">SDA</text>
<text x="239.9" y="156.9">X1</text>
<text x="82.5" y="162">RD0/PSP0</text>
<text x="82.5" y="164.5">RD1/PSP1</text>
<text x="82.5" y="167.1">RD2/PSP2</text>
<text x="96.5" y="163.4">20</text>
<text x="96.5" y="165.9">21</text>
<text x="101.6" y="163.2">RD1</text>
<text x="101.6" y="165.7">RD2</text>
<text x="130.6" y="167">4.7k</text>
<text x="227.4" y="165.9">7</text>
<text x="232.4" y="167.1">SOUT</text>
<text x="256.7" y="166.8">32,768</text>
<text x="82.5" y="172.2">RD4/PSP4</text>
<text x="82.5" y="169.6">RD3/PSP3</text>
<text x="96.5" y="173.6">28</text>
<text x="96.5" y="171">27</text>
<text x="96.5" y="168.5">22</text>
<text x="101.6" y="168.3">RD3</text>
<text x="101.6" y="170.8">RD4</text>
<text x="101.6" y="173.4">RD5</text>
<text x="151.8" y="170.1" transform="rotate(-90 151.8 170.1)">RA1</text>
<text x="167.4" y="169.2">DOWN</text>
<text x="227.4" y="171">3</text>
<text x="232.4" y="172.2">VBAT</text>
<text x="239.9" y="172.2">X2</text>
<text x="246.3" y="171">2</text>
<text x="82.5" y="179.8">RD7/PSP7</text>
<text x="82.5" y="177.2">RD6/PSP6</text>
<text x="82.5" y="174.7">RD5/PSP5</text>
<text x="96.5" y="178.6">30</text>
<text x="96.5" y="176.1">29</text>
<text x="101.6" y="178.4">RD7</text>
<text x="101.6" y="175.9">RD6</text>
<text x="230.9" y="176.1">DS1307</text>
<text x="55.6" y="183.7">PIC16F877A</text>
<text x="130.6" y="182.2">4.7k</text>
<text x="169.9" y="181.9">SET</text>
</g>
<g font-size="2.1" fill="#0f0">
<text x="250.2" y="38.8">85</text>
<text x="250.2" y="41.4">32</text>
</g>
<g font-size="1.9" fill="#c00000">
<text x="244.5" y="38.7">&gt;</text>
<text x="245.5" y="45">%RH</text>
</g>
<text font-size="1.9" fill="#808080" x="252.7" y="45">°C</text>
<text font-size="1.4" fill="#c00000" x="186.2" y="37.9" transform="rotate(90 186.2 37.9)">50%</text>
</svg>
